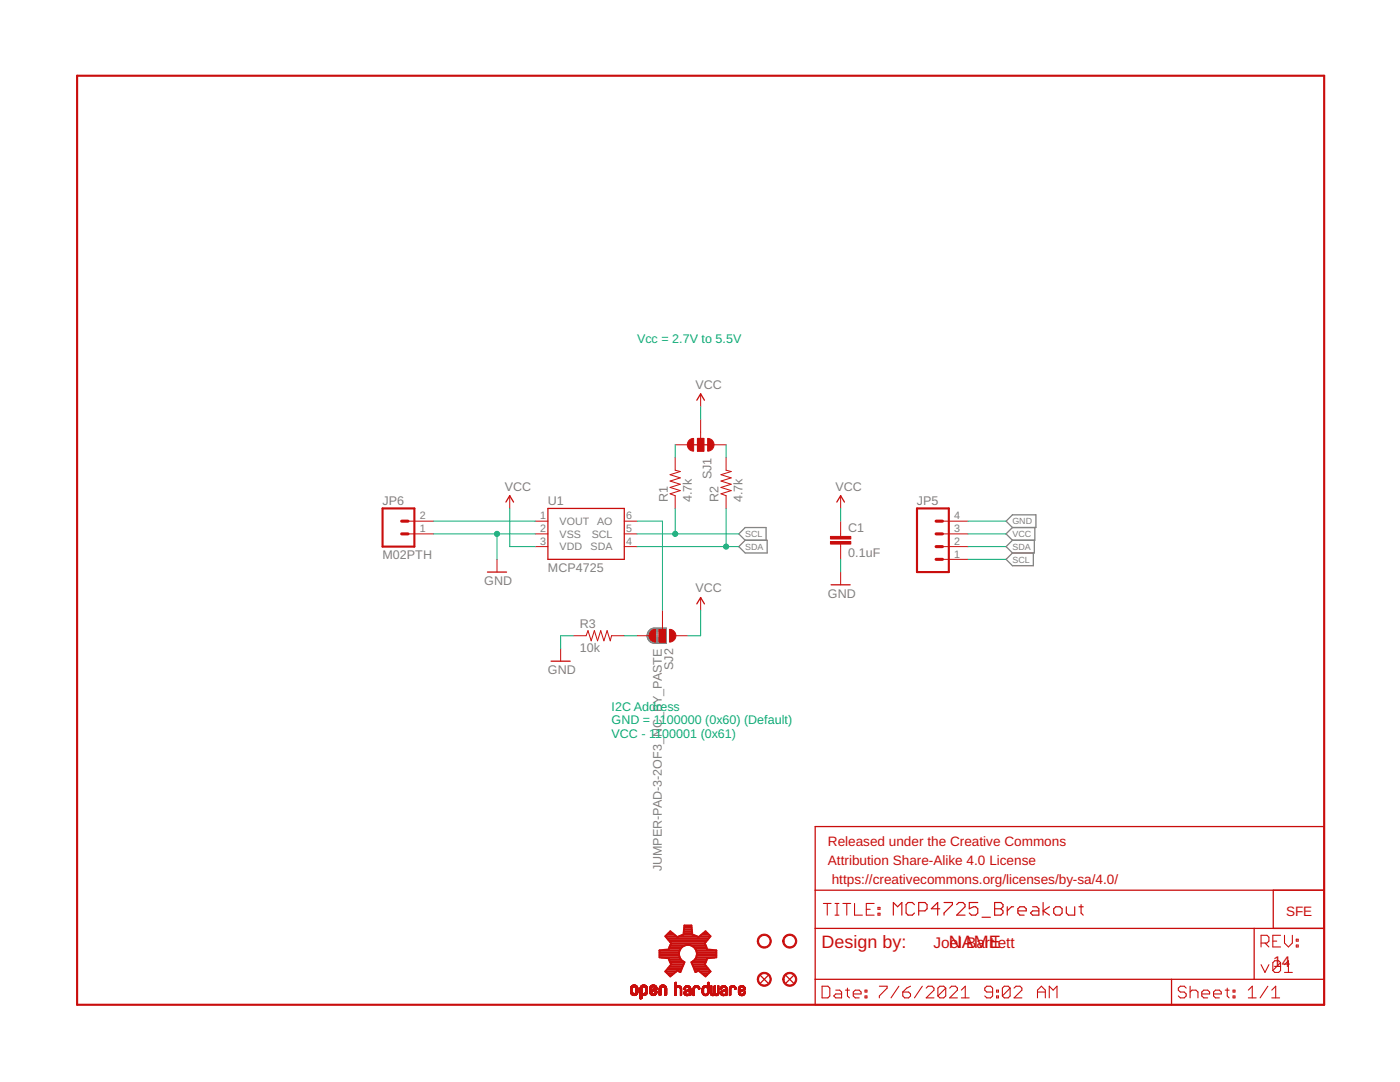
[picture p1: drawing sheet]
<svg xmlns="http://www.w3.org/2000/svg" width="279mm" height="216mm" viewBox="0 0 279 216" stroke-linecap="round" stroke-linejoin="round" font-family="sans-serif">
<g fill="none" stroke="#808080" stroke-width=".25">
<path d="M148.7 107.8l-1.3-1.3 1.3-1.2h4.2v2.5M148.7 107.8h4.4v2.5h-4.4l-1.3-1.2zM200.8 104l1.3-1.3h4.6v2.6h-4.6zM202.1 105.3l-1.3 1.2 1.3 1.3M202.1 110.3l-1.3 1.3 1.3 1.3h4.1v-2.6M202.1 107.8l-1.3 1.3 1.3 1.2M206.4 107.8v2.5h-4.3M206.5 105.3v2.5h-4.4M129.2 126.9h3.8M129.2 126.7h3.8M129.2 127.2h3.8M129.2 126.5h3.8"/>
<path d="M129.3 127.4a1.51 1.51 0 0 1 1.4-2.1h2.3v3.1l-2.8-.1M129.3 127.4l.1 .2M129.3 127.4h3.7M129.3 126.3h3.7M129.4 127.6l.1 .2M129.4 127.6h3.6M129.4 126h3.6M129.5 127.8l.7 .5M129.5 127.8h3.5M129.6 125.8h3.4M129.8 128.1h3.2M129.8 125.6h3.2"/>
<path d="M130.2 128.3h2.8M130.3 125.4h2.7"/>
</g>
<g fill="none" stroke="#c90d0c" stroke-width=".25">
<path d="M139.1 79.9l.7-1.3 .8 1.3M138 88.8h3.9M97.3 114.2h3.8M101 100.2l.7-1.3 .8 1.3M109.3 101.5h15.3v10.1h-15.3zM165.9 116.7h3.8M167 100.2l.8-1.3 .7 1.3M110 131.9h3.8M139.1 120.5l.7-1.3 .8 1.3M162.7 164.9h101.6v35.6h-101.6zM162.7 177.6h101.6M254.1 177.6v7.7"/>
<path d="M151.8 194.6l1.5 1.6M153.3 194.6l-1.5 1.6M156.8 194.6l1.6 1.6M158.4 194.6l-1.6 1.6M162.7 185.3h101.6M162.7 195.4h101.6M233.8 195.4v5.1M250.3 185.3v10.1"/>
</g>
<g fill="none" stroke="#c90d0c" stroke-width=".2">
<path d="M139.8 78.6v2.5M101.7 98.9v2.6M134.7 91.3v2.5l1.1 .3-2.1 .6 2.1 .7-2.1 .6 2.1 .6-2.1 .7 2.1 .6-2.1 .6 1 .4v2.6M134.7 88.8h2.6M139.2 87.5h1.3v2.5h-1.3zM139.8 83.7v3.8M142.4 88.8h2.5M144.9 91.3v2.5l1 .3-2 .6 2 .7-2 .6 2 .6-2 .7 2 .6-2 .6 1 .4v2.6M167.8 98.9v2.6M81.4 104h5.1M81.4 106.5h5.1M99.2 111.6v2.6"/>
<path d="M106.8 104h2.5M106.8 106.5h2.5M106.8 109.1h2.5M124.6 104h2.5M124.6 106.5h2.5M124.6 109.1h2.5M139.8 119.2v2.6M167.8 104v3M167.8 108.6v3M167.8 114.2v2.5M188.1 104h5.1M188.1 106.5h5.1"/>
<path d="M188.1 109.1h5.1M188.1 111.6h5.1M111.9 129.4v2.5M114.4 126.9h2.6l.3-1.1 .7 2.1 .6-2.1 .7 2.1 .6-2.1 .6 2.1 .7-2.1 .6 2.1 .2-1h2.6M127.1 126.9h2.6M131.6 125.6h1.2v2.5h-1.2zM132.2 121.8v3.8M134.7 126.9h2.6M125.8 198h.5M125.8 198h.4M125.8 197.9h.4M125.8 197.8h.4"/>
<path d="M125.8 197.7h.4M125.8 197.6h.4M125.8 197.5h.4M125.8 197.4h.4M125.8 197.3h.4M125.8 197.2h.4M125.9 198.1h.4M125.9 198.2h.6M125.9 198.2h.5M125.9 196.9h1.3M125.9 198.3h1.3M125.9 196.8h1.3"/>
<path d="M126 196.8h1.1M126 196.7h1.1M126 198.5h1.1M126.1 196.7h.9M126.1 198.5h.9M126.2 196.6h.8M126.2 198.6h.7M126.2 196.6h.7M126.2 197.2h-.4M126.3 197.1h-.5M126.3 197.1h-.4M126.3 198.6h.5"/>
<path d="M126.3 197h-.4M126.4 197h-.5M126.4 196.5h.3M126.4 198.6h.3M126.7 197h.6M126.8 198.1h.5M126.8 197h.5M126.8 197.1h.5M126.9 197.1h.4M126.9 198h.4M126.9 197.9h.4M126.9 197.8h.4"/>
<path d="M126.9 197.7h.4M126.9 197.6h.4M126.9 197.5h.4M126.9 197.4h.4M126.9 197.3h.4M126.9 197.2h.4M127.1 198.4h-1.1M127.2 198.4h-1.2M127.2 198.3h-1.3M127.3 198.2h-.6M127.3 198.2h-.5M127.3 198.1h-.4"/>
<path d="M127.7 199.2h.4M127.7 199.1h.4M127.7 199h.4M127.7 198.9h.4M127.7 198.8h.4M127.7 198.7h.4M127.7 198.6h.4M127.7 198.3h1.4M127.7 198.2h.7M127.7 198.2h.6M127.7 198.1h.5M127.7 198h.4"/>
<path d="M127.7 197.9h.4M127.7 197.8h.4M127.7 197.7h.4M127.7 197.6h.4M127.7 197.5h.4M127.7 197.4h.4M127.7 197.3h.4M127.7 197.2h.4M127.8 199.3h.1M127.8 197h.4M127.8 196.9h1.3M127.9 196.8h1.2"/>
<path d="M127.9 199.3h-.1M127.9 196.7h1.1M128 196.7h1M128.1 199.3h-.4M128.1 196.6h.8M128.1 199.2h-.4M128.1 196.6h.7M128.1 197.2h-.4M128.2 197.1h-.5M128.2 197.1h-.4M128.3 197h-.5M128.3 196.5h.3"/>
<path d="M128.4 198.6h.2M128.6 197h.6M128.7 198.6h-1M128.7 198.1h.5M128.7 197h.5M128.8 197.1h.4M128.8 198h.4M128.8 197.9h.4M128.8 197.8h.4M128.8 197.7h.4M128.8 197.6h.4M128.8 197.5h.4"/>
<path d="M128.8 197.4h.4M128.8 197.3h.4M128.8 197.2h.4M128.9 198.6h-1.2M128.9 198.5h-1.2M129 198.5h-1.3M129 198.4h-1.3M129.1 198.4h-1.4M129.1 198.3h-1.4M129.1 196.9h-1.3M129.2 198.2h-.6M129.2 198.2h-.5"/>
<path d="M129.2 198.1h-.4M129.7 198.1h.4M129.7 198h.4M129.7 197.5h1.4M129.7 197.4h.3M129.7 197.3h.3M129.7 197.2h.4M129.7 198.2h.6M129.7 198.2h.5M129.7 197.1h.4M129.7 196.9h1.4M129.8 198.3h1.2"/>
<path d="M129.8 196.9h1.2M129.8 196.8h1.2M129.8 198.4h1.2M129.8 198.4h1.1M129.9 196.7h1M129.9 198.5h1M130 198.6h.8M130 196.6h.8M130 196.6h.7M130.1 197.2h-.4M130.1 197.1h-.4M130.1 198.6h.5"/>
<path d="M130.1 197.9h-.4M130.2 197.4h.9M130.2 197h-.5M130.2 197.9h-.5M130.3 198.6h.2M130.3 196.5h.2M130.3 197.4h.8M130.4 197.8h-.7M130.5 197.8h-.8M130.5 197.3h.6M130.5 197h.6M130.6 197.7h-.9"/>
<path d="M130.6 198.2h.5M130.6 197h.5M130.6 197.1h.5M130.7 197.2h.4M130.7 198.1h.4M130.7 197.1h.4M130.7 198h.4M130.7 197.7h-1M130.7 197.9h.4M130.8 197.8h.3M130.8 197.6h-1.1M130.9 197.8h.2"/>
<path d="M130.9 197.6h-1.2M131 197.7h.1M131 197.5h-1.3M131.1 198.2h-.6M131.1 198.1h-.5M131.6 198.6h.3M131.6 198.5h.4M131.6 198.4h.4M131.6 198.3h.4M131.6 198.2h.4M131.6 198.1h.4M131.6 198h.4"/>
<path d="M131.6 197.9h.4M131.6 197.8h.4M131.6 197.7h.4M131.6 197.6h.4M131.6 197.5h.4M131.6 197.4h.4M131.6 197.3h.4M131.6 197.2h.4M131.6 198.6h.1M131.6 196.9h1.4M131.7 196.9h1.2M131.7 196.8h1.2"/>
<path d="M131.8 196.7h1M131.9 196.6h.8M131.9 198.5h-.3M132 196.6h.6M132 197.2h-.4M132 197.1h-.4M132.1 197h-.5M132.1 196.5h.4M132.2 197h-.6M132.5 197h.5M132.6 197.1h.4M132.6 198.6h.3"/>
<path d="M132.6 198.5h.5M132.6 198.4h.5M132.6 198.3h.5M132.6 198.2h.5M132.6 198.1h.5M132.6 198h.5M132.6 197.9h.5M132.6 197.8h.5M132.6 197.7h.5M132.6 197.6h.5M132.6 197.5h.5M132.6 197.4h.5"/>
<path d="M132.6 197.3h.5M132.6 197.2h.5M132.8 198.6h-.1M133 198.5h-.4M134.7 196.2h.3M134.7 198.6h.1M134.7 198.5h.3M134.7 198.4h.3M134.7 198.3h.3M134.7 198.2h.3M134.7 198.1h.3M134.7 198h.3"/>
<path d="M134.7 197.9h.3M134.7 197.8h.3M134.7 197.7h.3M134.7 197.6h.3M134.7 197.5h.3M134.7 197.4h.3M134.7 197.3h.3M134.7 197.1h.4M134.7 196.9h1.2M134.7 196.8h1.1M134.7 196.7h1M134.7 196.7h.3"/>
<path d="M134.7 196.6h.3M134.7 196.5h.3M134.7 196.4h.3M134.7 196.3h.3M134.7 196.1h.3M134.7 196h.3M134.8 196h.2M134.9 198.6h-.2M135 198.6h-.3M135 197.2h-.3M135.1 197.1h-.4M135.1 196.7h.5"/>
<path d="M135.1 197h-.4M135.3 197h-.6M135.4 197h.6M135.6 197h.4M135.6 197.1h.4M135.7 197.1h.3M135.7 197.2h.3M135.8 197.3h.2M135.8 198.6h.1M135.8 198.5h.2M135.8 198.4h.2M135.8 198.3h.2"/>
<path d="M135.8 198.2h.2M135.8 198.1h.2M135.8 198h.2M135.8 197.9h.2M135.8 197.8h.2M135.8 197.7h.2M135.8 197.6h.2M135.8 197.5h.2M135.8 197.4h.2M136 198.6h-.2M136.5 198.3h.4M136.5 198.2h.3"/>
<path d="M136.5 198.1h.3M136.5 197.3h.3M136.5 197.2h.3M136.5 197.5h.1M136.5 198.4h.9M136.6 198.4h.8M136.6 197h.3M136.6 198.5h.8M136.6 196.9h1.2M136.7 198.6h.7M136.7 197.4h-.2M136.7 196.9h1"/>
<path d="M136.7 196.8h1M136.7 197.7h1.2M136.8 197.4h-.3M136.8 196.8h.8M136.8 198.6h.6M136.8 197.3h-.3M136.8 198.1h-.3M136.8 196.7h.7M136.9 198.6h.5M136.9 198h-.4M136.9 197.1h-.4M136.9 197.6h1"/>
<path d="M136.9 196.7h.5M137 197.9h-.5M137 197.6h.9M137.1 198.7h.1M137.1 197.9h-.6M137.1 197.5h.8M137.1 197h-.5M137.2 197h.6M137.3 197.8h-.7M137.3 197.5h.6M137.3 197.4h.6M137.4 197.8h-.8"/>
<path d="M137.4 197h.4M137.4 197.1h.4M137.5 197.7h-.8M137.5 197.1h.3M137.5 197.4h.4M137.5 197.2h.4M137.5 197.7h.4M137.6 198.5h.3M137.6 198.4h.3M137.6 198.3h.3M137.6 198.2h.3M137.6 198.1h.3"/>
<path d="M137.6 198h.3M137.6 197.9h.3M137.6 197.8h.3M137.6 197.3h.3M137.6 197.2h.3M137.6 198.6h.1M137.8 198.6h-.2M137.9 198.6h-.3M138.3 198.6h.1M138.3 198.5h.3M138.3 198.4h.3M138.3 198.3h.3"/>
<path d="M138.3 198.2h.3M138.3 198.1h.3M138.3 198h.3M138.3 197.9h.3M138.3 197.8h.3M138.3 197.7h.3M138.3 197.6h.3M138.3 197.5h.3M138.3 197.4h.3M138.3 197.3h.3M138.3 197.2h.3M138.4 196.9h1.2"/>
<path d="M138.5 196.9h1M138.5 198.6h-.2M138.5 196.8h1M138.6 198.6h-.3M138.6 196.8h.8M138.6 197.3h-.3M138.6 197.2h-.3M138.6 196.7h.7M138.7 197.1h-.4M138.7 197.1h-.3M138.7 196.7h.6M138.8 197h-.4"/>
<path d="M138.9 197h-.5M139.1 197h.5M139.2 197h.4M139.3 197.1h.3M139.3 197.1h.4M139.3 197.2h.4M139.4 197.2h.3M139.4 197.3h.3M139.4 197.4h.1M139.6 197.4h-.2M140.1 198h.3M140.1 197.9h.3"/>
<path d="M140.1 197.8h.3M140.1 197.7h.3M140.1 197.6h.3M140.1 197.5h.3M140.1 197.4h.3M140.1 198.1h.3M140.1 197.3h.3M140.1 197.2h.3M140.1 198.2h.4M140.2 198.3h.3M140.2 198.2h.3M140.2 198.3h.4"/>
<path d="M140.2 198.4h1.2M140.3 198.4h1.1M140.3 196.9h1.2M140.3 198.5h1M140.3 196.8h1.2M140.4 198.6h.8M140.4 196.8h1.1M140.5 196.7h1M140.5 198.6h.6M140.5 197.2h-.4M140.5 197.1h-.3M140.5 196.7h.6"/>
<path d="M140.6 197h-.4M140.7 198.7h.1M140.7 197h-.5M140.8 198.7h.1M140.9 197h.6M141 198.3h.4M141 197h.5M141.1 198.3h.3M141.1 197.1h.4M141.2 198.1h.3M141.2 197.2h.3M141.2 198h.3"/>
<path d="M141.2 197.9h.3M141.2 197.8h.3M141.2 197.7h.3M141.2 197.6h.3M141.2 197.5h.3M141.2 197.4h.3M141.2 197.3h.3M141.2 196.7h.3M141.2 196.6h.3M141.2 196.5h.3M141.2 196.4h.3M141.2 196.3h.3"/>
<path d="M141.2 196.2h.3M141.2 196.1h.3M141.3 196h.2M141.4 196h.1M141.5 198.2h-.4M141.5 198.2h-.3M141.8 198.3h.3M141.8 198.2h.3M141.8 198.2h.2M141.8 198.1h.2M141.8 198h.2M141.8 197.9h.2"/>
<path d="M141.8 197.8h.2M141.8 197.7h.2M141.8 197.6h.2M141.8 197.5h.2M141.8 197.4h.2M141.8 197.3h.2M141.8 197.2h.2M141.8 197.1h.2M141.8 197h.2M141.8 196.9h.2M141.8 196.8h.2M141.8 198.4h1.6"/>
<path d="M141.8 198.5h1.6M141.8 196.7h.2M141.9 198.5h1.5M141.9 198.6h1.4M141.9 196.7h.1M142 198.6h.5M142.3 198.7h.1M142.4 198.3h.4M142.5 198.2h.3M142.5 198.1h.2M142.5 198h.2M142.5 197.9h.2"/>
<path d="M142.5 197.8h.2M142.5 197.7h.2M142.5 197.6h.2M142.5 197.5h.2M142.5 197.4h.2M142.5 197.3h.2M142.5 197.2h.2M142.5 197.1h.2M142.5 197h.2M142.5 196.9h.2M142.5 196.8h.2M142.6 196.7h.1"/>
<path d="M142.7 198.6h.5M143.1 198.3h.3M143.1 198.2h.3M143.2 198.2h.2M143.2 198.1h.2M143.2 198h.2M143.2 197.9h.2M143.2 197.8h.2M143.2 197.7h.2M143.2 197.6h.2M143.2 197.5h.2M143.2 197.4h.2"/>
<path d="M143.2 197.3h.2M143.2 197.2h.2M143.2 197.1h.2M143.2 197h.2M143.2 196.9h.2M143.2 196.8h.2M143.3 196.7h.1M143.7 198.3h.4M143.7 198.2h.4M143.7 198.1h.4M143.7 197.3h.3M143.7 197.2h.4"/>
<path d="M143.8 198.3h.3M143.8 197.5h.1M143.8 197.2h.3M143.8 198.4h.8M143.8 197.1h.4M143.8 198.5h.8M143.9 198.5h.8M143.9 197.4h-.2M143.9 196.9h1M144 198.6h.7M144 196.8h.9M144 197.4h-.3"/>
<path d="M144 196.8h.8M144 198.6h.6M144.1 197.3h-.4M144.1 196.7h.7M144.1 198h-.4M144.1 198.6h.5M144.1 197.1h-.3M144.1 197.6h1M144.2 196.7h.5M144.2 197h-.4M144.3 197.9h-.5M144.3 197.6h.8"/>
<path d="M144.4 197.5h.7M144.4 197h-.6M144.5 197h.5M144.5 197.8h-.7M144.5 197.5h.6M144.6 197.4h.5M144.6 197.8h-.7M144.7 197h.4M144.7 197.1h.4M144.7 197.7h-.7M144.7 197.4h.4M144.8 197.2h.3"/>
<path d="M144.8 198.6h.1M144.8 198.5h.3M144.8 198.4h.3M144.8 198.3h.3M144.8 198.2h.3M144.8 198.1h.3M144.8 198h.3M144.8 197.9h.3M144.8 197.8h.3M144.8 197.7h.3M144.8 197.3h.3M145 196.9h-1.1"/>
<path d="M145 198.6h-.2M145.1 198.6h-.3M145.1 198.5h-.3M145.1 197.7h-1.1M145.6 198.6h.1M145.6 198.5h.2M145.6 198.4h.2M145.6 198.3h.2M145.6 198.2h.2M145.6 198.1h.2M145.6 198h.2M145.6 197.9h.2"/>
<path d="M145.6 197.8h.2M145.6 197.7h.2M145.6 197.6h.2M145.6 197.5h.2M145.6 197.4h.2M145.6 197.3h.2M145.6 197.2h.3M145.6 197.1h.4M145.7 196.9h1.1M145.7 198.6h-.1M145.7 196.9h1M145.8 196.8h.9"/>
<path d="M145.8 198.6h-.2M145.9 197.2h-.3M145.9 196.7h.7M145.9 197.1h-.3M146 196.7h.5M146 197h-.4M146.2 197h-.6M146.3 197h.5M146.5 197h.4M146.5 197.1h.4M146.6 197.2h.3M146.6 197.3h.3"/>
<path d="M146.6 197.4h.2M146.9 197.4h-.3M147.4 198.1h.3M147.4 198h.3M147.4 197.6h1.1M147.4 197.6h.3M147.4 197.5h.3M147.4 197.4h.3M147.4 197.3h.3M147.4 197.2h.3M147.4 198.2h.4M147.4 198.2h.3"/>
<path d="M147.4 198.3h.4M147.4 197.1h.4M147.4 198.4h1.2M147.5 196.9h1.1M147.5 198.4h1.1M147.5 198.5h1M147.6 198.5h.9M147.6 196.9h1M147.6 196.8h.9M147.6 198.6h.9M147.7 197.2h-.3M147.7 196.7h.7"/>
<path d="M147.7 198.6h.7M147.7 198h-.3M147.7 197.1h-.3M147.8 198.6h.5M147.8 196.7h.5M147.8 197h-.4M147.9 197.9h-.5M148 197.9h-.6M148 197h-.6M148 198.7h.1M148.1 197.5h.6M148.1 197.8h-.7"/>
<path d="M148.1 197h.6M148.1 197.4h.6M148.2 197.8h-.8M148.3 197.7h-.9M148.3 197.4h.4M148.3 197h.4M148.3 197.1h.4M148.4 197.1h.3M148.4 198.2h.3M148.4 197.3h.3M148.4 197.2h.3M148.4 198.1h.3"/>
<path d="M148.4 197.7h-1M148.5 198h.2M148.6 197.9h.1M148.6 197.6h-.8M148.7 198.3h-.4M148.7 198.2h-.3M148.7 197.5h-.8M148.7 198.1h-.3"/>
</g>
<g fill="#c90d0c" stroke="#c90d0c" stroke-width=".2">
<path d="M165.7 108.1h4.1v.5h-4.1z"/>
<path d="M165.7 107h4.1v.5h-4.1z"/>
<path d="M139.2 87.5h1.3v2.5h-1.3z"/>
<path d="M131.6 125.6h1.2v2.5h-1.2z"/>
</g>
<g fill="#c90d0c" stroke="#c90d0c" stroke-width=".2">
<path d="M151.5 186.8a1.39 1.39 0 0 1 2.2 .3 1.39 1.39 0 0 1-.8 2 1.39 1.39 0 0 1-1.8-1.3h.3a1.15 1.15 0 0 1 1.6-1.1 1.15 1.15 0 0 1 .3 1.9 1.15 1.15 0 0 1-1.9-.5v-.3h-.3z" fill-rule="evenodd"/>
<path d="M156.6 186.8a1.39 1.39 0 0 1 2.2 .3 1.39 1.39 0 0 1-.8 2 1.39 1.39 0 0 1-1.8-1.3h.3a1.15 1.15 0 0 1 1.6-1.1 1.15 1.15 0 0 1 .3 1.9 1.15 1.15 0 0 1-1.9-.5v-.3h-.3z" fill-rule="evenodd"/>
<path d="M137.5 87.9l.5-.4h.4v2.5a1.27 1.27 0 0 1-1.1-.7 1.27 1.27 0 0 1 .2-1.4z" fill-rule="evenodd"/>
<path d="M141.2 87.5a1.23 1.23 0 0 1 1.3 1.3h-1.3z" fill-rule="evenodd"/>
<path d="M141.2 88.8h1.3a1.23 1.23 0 0 1-1.3 1.2z" fill-rule="evenodd"/>
<path d="M129.9 126l.5-.4h.4v2.5a1.27 1.27 0 0 1-1.1-.7 1.27 1.27 0 0 1 .2-1.4z" fill-rule="evenodd"/>
<path d="M133.6 125.6a1.27 1.27 0 0 1 1.3 1.3 1.27 1.27 0 0 1-1.3 1.2z" fill-rule="evenodd"/>
<path d="M151.5 194.5a1.39 1.39 0 0 1 2.2 .2 1.39 1.39 0 0 1-.8 2.1 1.39 1.39 0 0 1-1.8-1.4h.3a1.15 1.15 0 0 1 1.6-1.1 1.15 1.15 0 0 1 .3 1.9 1.15 1.15 0 0 1-1.9-.5v-.3h-.3z" fill-rule="evenodd"/>
<path d="M156.6 194.5a1.39 1.39 0 0 1 2.2 .2 1.39 1.39 0 0 1-.8 2.1 1.39 1.39 0 0 1-1.8-1.4h.3a1.15 1.15 0 0 1 1.6-1.1 1.15 1.15 0 0 1 .3 1.9 1.15 1.15 0 0 1-1.9-.5v-.3h-.3z" fill-rule="evenodd"/>
</g>
<path d="M15.4 15.1h248.9v185.4h-248.9zM76.3 101.5h6.4v7.6h-6.4zM183 101.5h6.4v12.7h-6.4z" fill="none" stroke="#c90d0c" stroke-width=".42"/>
<g fill="none" stroke="#c90d0c" stroke-width=".21">
<path d="M164.1 196.8h1.1l.4 .4v1.5l-.4 .4h-1.1zM164.3 180.3h1.6M165.1 180.3v2.3M166.6 180.3h.8M166.6 182.6h.8M166.8 197.6h.8l.4 .4v1.1h-1.2l-.4-.4 .4-.4h1.2M167 180.3v2.3M168.2 180.3h1.6M168.7 197.6h.8M169 180.3v2.3M169.1 197.2v1.5l.4 .4M170.3 198.3h1.6v-.3l-.4-.4h-.8l-.4 .4v.7l.4 .4h.8"/>
<path d="M170.5 180.3v2.3h1.6M172.6 198.7h.4v.4h-.4zM172.6 197.6h.4v.4h-.4zM172.9 181.4h.8M174.5 180.3h-1.6v2.3h1.6M175.2 182.2h.4v.4h-.4zM175.2 181.1h.4v.3h-.4zM175.5 196.8h1.5v.4l-1.5 1.5v.4M179.4 196.8l-1.6 2.3M180.2 198h1.1l.4 .3v.4l-.4 .4h-.7l-.4-.4zM181.7 196.8l-.7 .4-.8 .8M184.1 196.8l-1.6 2.3"/>
<path d="M184.8 197.2l.4-.4h.8l.4 .4v.4l-1.6 1.5h1.6M188.7 197.2v1.5l-.4 .4h-.7l-.4-.4M188.7 197.2l-.4-.4h-.7l-.4 .4v1.5M188.7 197.2l-1.5 1.5M189.5 197.2l.4-.4h.8l.4 .4v.4l-1.6 1.5h1.6M191.9 199.1h1.5M191.9 197.6l.7-.8v2.3M198.1 198h-1.2l-.4-.4v-.4l.4-.4h.8l.4 .4v1.5l-.4 .4h-.8l-.4-.4M198.9 198.7h.4v.4h-.4zM198.9 197.6h.4v.4h-.4zM201.6 197.2v1.5l-.4 .4h-.8l-.4-.4M201.6 197.2l-.4-.4h-.8l-.4 .4v1.5"/>
<path d="M201.6 197.2l-1.6 1.5M202.4 197.2l.4-.4h.8l.3 .4v.4l-1.5 1.5h1.5M207.1 198h1.5M207.1 199.1v-1.5l.7-.8 .8 .8v1.5M209.4 199.1v-2.3l.8 .8 .7-.8v2.3M236.7 197.2l-.4-.4h-.7l-.4 .4v.4l.4 .4h.7l.4 .3v.4l-.4 .4h-.7l-.4-.4M237.5 198l.4-.4h.8l.4 .4v1.1M237.5 196.8v2.3M239.8 198.3h1.6v-.3l-.4-.4h-.8l-.4 .4v.7l.4 .4h.8M242.2 198.3h1.5v-.3l-.3-.4h-.8l-.4 .4v.7l.4 .4h.8M244.5 197.6h.8M244.9 197.2v1.5l.4 .4"/>
<path d="M246.1 198.7h.4v.4h-.4zM246.1 197.6h.4v.4h-.4zM249.1 199.1h1.6M249.1 197.6l.8-.8v2.3M251.7 188.2h1.2l.3-.4v-.8l-.3-.4h-1.2v2.4M251.7 192.5l.8 1.5 .7-1.5M252.5 188.2l.7 .8M253 196.8l-1.5 2.3M253.8 199.1h1.6M253.8 197.6l.8-.8v2.3M254 187.8h.8M255.6 186.6h-1.6v2.4h1.6"/>
<path d="M255.6 192.1l-.4-.4h-.8l-.4 .4v1.6M255.6 192.1v1.6l-.4 .3h-.8l-.4-.3M255.6 192.1l-1.6 1.6M256.3 186.6v1.6l.8 .8 .8-.8v-1.6M256.3 194h1.6M256.3 192.5l.8-.8v2.3M258.7 188.6h.4v.4h-.4zM258.7 187.4h.4v.4h-.4z"/>
</g>
<g fill="none" stroke="#c90d0c" stroke-width=".23">
<path d="M178.3 182.6v-2.5l.8 .8 .9-.8v2.5M182.5 180.5l-.4-.4h-.9l-.4 .4v1.7l.4 .4h.9l.4-.4M183.3 181.8h1.3l.4-.5v-.8l-.4-.4h-1.3v2.5M187.6 181.3h-1.7l1.2-1.2v2.5M188.4 180.1h1.7v.4l-1.7 1.7v.4M190.9 180.5l.4-.4h.9l.4 .4v.4l-1.7 1.7h1.7M195.1 180.1h-1.7v1.2l.9-.4h.4l.4 .4v.9l-.4 .4h-.8l-.5-.4M196 183h1.7M198.5 180.1h1.2l.5 .4v.4l-.5 .4 .5 .5v.4l-.5 .4h-1.2zM198.5 181.3h1.2M201 180.9v1.7M202.3 180.9h-.4l-.9 .9"/>
<path d="M203.1 181.8h1.7v-.5l-.4-.4h-.9l-.4 .4v.9l.4 .4h.9M206.1 180.9h.8l.4 .4v1.3h-1.2l-.4-.4 .4-.4h1.2M208.2 180.1v2.5M209.4 180.9l-1.2 .9 1.2 .8M210.3 181.3l.4-.4h.8l.5 .4v.9l-.5 .4h-.8l-.4-.4zM212.8 180.9v1.3l.4 .4h1.3v-1.7M215.3 180.9h.9M215.8 180.5v1.7l.4 .4"/>
</g>
<g fill="none" stroke="#c90d0c" stroke-width=".38">
<path d="M131.6 190.7h4M131.6 190.4h3.9M131.6 190h3.9M131.6 189.7h4M132 191.1h3.7M132.8 193.9h2.2M132.8 186.9h2.2M133.1 193.5h2.9M133.1 186.5h1.5M133.1 187.2h8.4M133.1 194.2h1.5M133.3 193.2h2.8"/>
<path d="M133.4 187.6h7.8M133.4 186.2h.8M133.5 194.6h.6M133.5 189.3h2.3M133.5 191.4h2.4M133.6 189h2.5M133.6 192.8h2.7M133.6 191.8h2.6M133.7 187.9h7.2M133.8 188.6h3M133.8 185.8l1.4 1.2 1.2-.5 .2-1.8h1.4l.2 1.8 1.2 .5 1.4-1.2 1 1-1.2 1.5 .5 1.1 1.9 .2v1.4l-1.9 .2-.5 1.2 1.2 1.4-1 1-1.4-1.1-.6 .3-.8-2a1.79 1.79 0 0 0 .7-2.8 1.79 1.79 0 0 0-2.8 0 1.79 1.79 0 0 0 .7 2.8l-.8 2-.6-.3-1.4 1.1-1-1 1.2-1.4-.5-1.2-1.9-.2v-1.4l1.9-.2 .5-1.1-1.2-1.5zM133.8 192.1h2.7"/>
<path d="M133.9 192.5h2.5M133.9 188.3h6.7M135.4 186.9h3.7M135.6 193.9h.2M136.3 186.5h1.9M136.4 186.2h1.7M136.5 185.8h1.6M136.5 185.5h1.6M136.5 185.1h1.5M136.6 184.8h1.4M137.8 188.6h3M138 192.1h2.8"/>
<path d="M138.2 192.5h2.5M138.3 192.8h2.6M138.3 191.8h2.6M138.4 189h2.6M138.5 193.2h2.7M138.6 193.5h2.9M138.7 191.4h2.4M138.7 193.9h.3M138.7 189.3h2.4M138.9 191.1h3.7M138.9 189.7h4.1M139 190.7h4"/>
<path d="M139 190h4M139.1 190.4h3.9M139.5 186.9h2.3M139.6 193.9h2.2M140 186.5h1.5M140 194.2h1.4M140.4 186.2h.8M140.5 194.6h.6"/>
</g>
<path d="M80.2 106.5h1.2M80.2 104h1.2M186.8 106.5h1.3M186.8 109.1h1.3M186.8 111.6h1.3M186.8 104h1.3" fill="none" stroke="#c90d0c" stroke-width=".61"/>
<g fill="none" stroke="#0dab76" stroke-width=".2">
<path d="M134.7 88.8v2.5M139.8 81.1v2.6M144.9 88.8v2.5M86.5 106.5h20.3M86.5 104h20.3M99.2 106.5v5.1M101.7 101.5v7.6h5.1M127.1 106.5h20.3M127.1 104h5.1v17.8M127.1 109.1h20.3M134.7 101.5v5M144.9 101.5v7.6"/>
<path d="M167.8 101.5v2.5M167.8 111.6v2.6M193.2 106.5h7.6M193.2 104h7.6M193.2 109.1h7.6M193.2 111.6h7.6M114.4 126.9h-2.5v2.5M124.6 126.9h2.5M139.8 121.8v5.1h-2.5"/>
</g>
<g fill="#0dab76" stroke="#0dab76" stroke-width=".2">
<circle cx="99.2" cy="106.5" r=".51"/>
<circle cx="134.7" cy="106.5" r=".51"/>
<circle cx="144.9" cy="109.1" r=".51"/>
</g>
<g font-size="3.6" fill="#c90d0c">
<text x="164" y="189.1">Design by:</text>
<text x="189.4" y="189.1">NAME</text>
</g>
<g font-size="3.1" fill="#c90d0c">
<text x="186.3" y="189.1">Joel Bartlett</text>
<text x="254.1" y="192.9">14</text>
</g>
<g font-size="2.7" fill="#c90d0c">
<text x="165.2" y="168.7">Released under the Creative Commons</text>
<text x="165.2" y="172.6">Attribution Share-Alike 4.0 License</text>
<text x="166" y="176.4">https://creativecommons.org/licenses/by-sa/4.0/</text>
<text x="256.7" y="182.7">SFE</text>
</g>
<g font-size="2.5" fill="#0dab76">
<text x="127.1" y="68.4">Vcc = 2.7V to 5.5V</text>
<text x="122.1" y="141.8">I2C Address</text>
<text x="122.1" y="144.5">GND = 1100000 (0x60) (Default)</text>
<text x="122.1" y="147.2">VCC - 1100001 (0x61)</text>
</g>
<g font-size="2.5" fill="#808080">
<text x="138.8" y="77.6">VCC</text>
<text x="142" y="95.6" transform="rotate(-90 142 95.6)">SJ1</text>
<text x="76.3" y="100.7">JP6</text>
<text x="100.7" y="97.9">VCC</text>
<text x="109.4" y="100.7">U1</text>
<text x="133.3" y="100.2" transform="rotate(-90 133.3 100.2)">R1</text>
<text x="138.1" y="100.2" transform="rotate(-90 138.1 100.2)">4.7k</text>
<text x="143.4" y="100.2" transform="rotate(-90 143.4 100.2)">R2</text>
<text x="148.2" y="100.2" transform="rotate(-90 148.2 100.2)">4.7k</text>
<text x="166.8" y="97.9">VCC</text>
<text x="183" y="100.7">JP5</text>
<text x="169.3" y="106.1">C1</text>
<text x="76.3" y="111.6">M02PTH</text>
<text x="169.3" y="111.2">0.1uF</text>
<text x="96.7" y="116.7">GND</text>
<text x="109.4" y="114.1">MCP4725</text>
<text x="138.8" y="118.2">VCC</text>
<text x="165.2" y="119.2">GND</text>
<text x="115.7" y="125.3">R3</text>
<text x="115.7" y="130.1">10k</text>
<text x="109.4" y="134.5">GND</text>
<text x="134.4" y="133.7" transform="rotate(-90 134.4 133.7)">SJ2</text>
<text x="132.1" y="173.9" transform="rotate(-90 132.1 173.9)">JUMPER-PAD-3-2OF3_NC_BY_PASTE</text>
</g>
<g font-size="2.1" fill="#808080">
<text x="83.8" y="106.2">1</text>
<text x="83.8" y="103.6">2</text>
<text x="107.8" y="103.6">1</text>
<text x="107.8" y="106.2">2</text>
<text x="111.7" y="104.8">VOUT</text>
<text x="111.7" y="107.3">VSS</text>
<text x="118.1" y="107.3">SCL</text>
<text x="119.2" y="104.8">AO</text>
<text x="124.9" y="103.6">6</text>
<text x="124.9" y="106.2">5</text>
<text x="190.4" y="106.2">3</text>
<text x="190.4" y="103.6">4</text>
<text x="107.8" y="108.7">3</text>
<text x="111.7" y="109.8">VDD</text>
<text x="117.9" y="109.8">SDA</text>
<text x="124.9" y="108.7">4</text>
<text x="190.4" y="111.3">1</text>
<text x="190.4" y="108.7">2</text>
</g>
<g font-size="1.8" fill="#808080">
<text x="148.7" y="107.2">SCL</text>
<text x="202.1" y="104.6">GND</text>
<text x="202.1" y="107.2">VCC</text>
<text x="148.7" y="109.7">SDA</text>
<text x="202.1" y="112.2">SCL</text>
<text x="202.1" y="109.7">SDA</text>
</g>
</svg>
